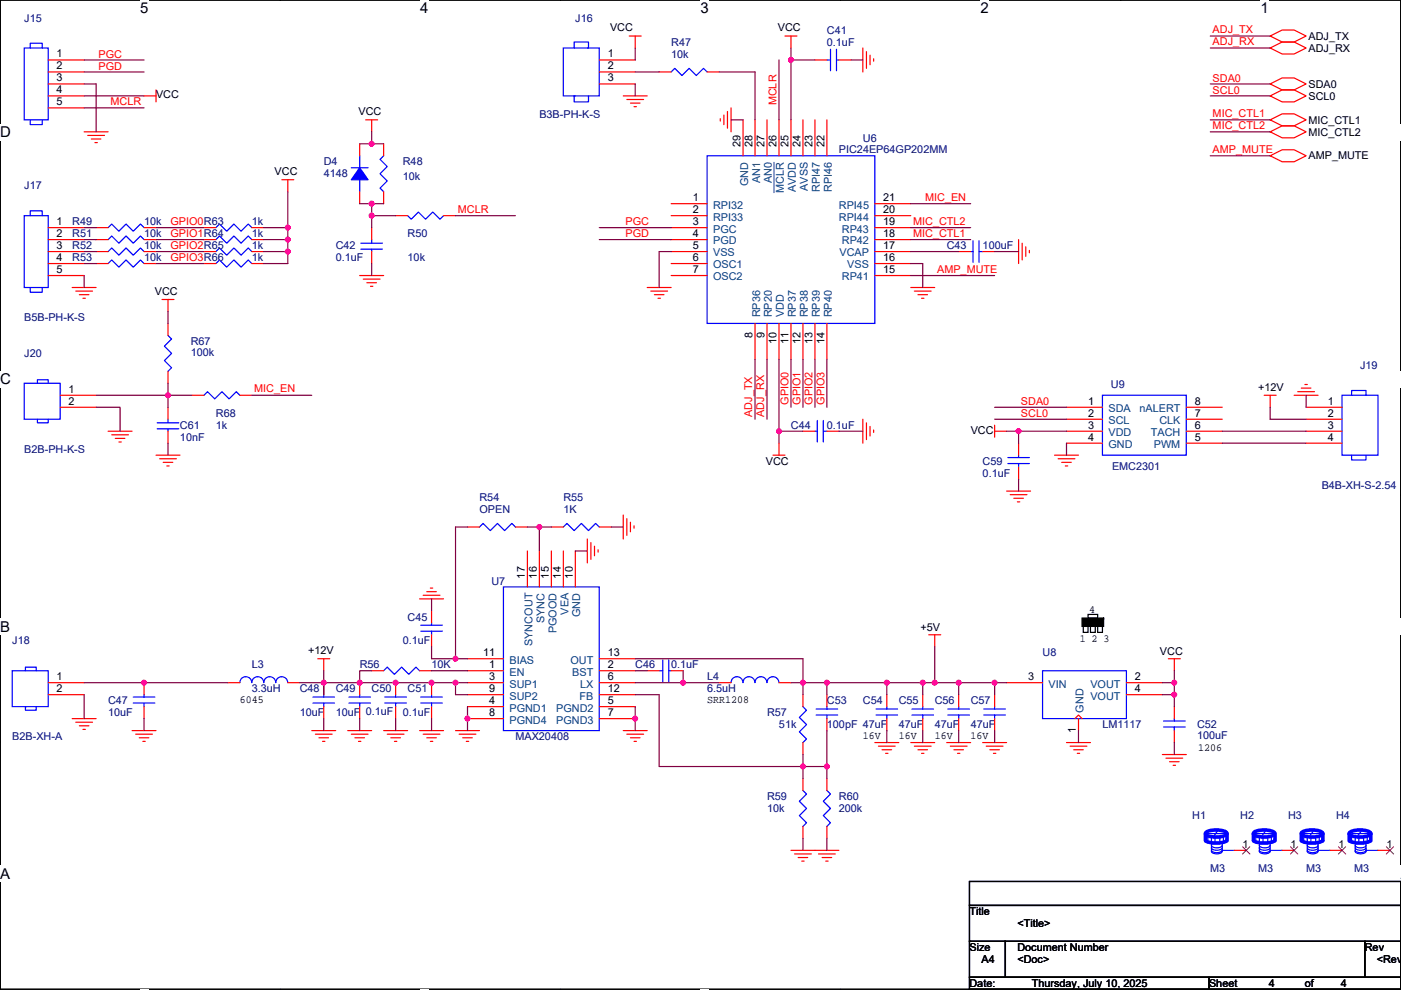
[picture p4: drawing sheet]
<svg xmlns="http://www.w3.org/2000/svg" width="297mm" height="210mm" viewBox="0 0 297 210" stroke-linecap="round" stroke-linejoin="round" font-family="sans-serif">
<path d="M.1 0h296.9v209.8h-296.9z" fill="none" stroke="#000" stroke-width=".25"/>
<g fill="#fff">
<path d="M29.7 0h1.8v3.5h-1.8z"/>
<path d="M29.7 209.8l1.8 .1z"/>
</g>
<path d="M59.4 0h.1M59.4 209.8h.1" fill="none" stroke="#000" stroke-width=".25"/>
<g fill="#fff">
<path d="M89.1 0h1.8v3.5h-1.8z"/>
<path d="M89.1 209.8l1.8 .1z"/>
</g>
<path d="M118.8 0h.1M118.8 209.8h.1" fill="none" stroke="#000" stroke-width=".25"/>
<g fill="#fff">
<path d="M148.5 0h1.8v3.5h-1.8z"/>
<path d="M148.5 209.8l1.8 .1z"/>
</g>
<path d="M178.2 0h.1M178.2 209.8h.1" fill="none" stroke="#000" stroke-width=".25"/>
<g fill="#fff">
<path d="M207.9 0h1.7v3.5h-1.7z"/>
<path d="M207.9 209.8l1.7 .1z"/>
</g>
<path d="M237.6 0h.1M237.6 209.8h.1" fill="none" stroke="#000" stroke-width=".25"/>
<g fill="#fff">
<path d="M267.3 0h1.7v3.5h-1.7z"/>
<path d="M267.3 209.8l1.7 .1z"/>
<path d="M.1 26.2h2.2v3.6h-2.2z"/>
<path d="M297 26.2v3.6z"/>
<path d="M.1 78.7h2.2v3.5h-2.2z"/>
<path d="M297 78.7v3.5z"/>
</g>
<path d="M.1 52.5h.1M297 52.5h.1" fill="none" stroke="#000" stroke-width=".25"/>
<g fill="#fff">
<path d="M.1 131.1h2.1v3.6h-2.1z"/>
<path d="M297 131.1v3.6z"/>
</g>
<path d="M.1 104.9h.1M297 104.9h.1" fill="none" stroke="#000" stroke-width=".25"/>
<g fill="#fff">
<path d="M0 183.6h2.2v3.5h-2.2z"/>
<path d="M297 183.6v3.5z"/>
</g>
<g fill="none" stroke="#000" stroke-width=".25">
<path d="M229.7 132.9h1v1.2h-1zM230.7 130.3h2v.8h-2zM231.2 132.9h1v1.2h-1zM232.7 132.9h1v1.2h-1zM.1 157.4h.1M297 157.4h.1M205.5 199.7h7.7v7.6h-7.7zM205.5 187h91.5v5h-91.5zM205.5 192h91.5v7.7h-91.5zM213.2 199.7h76.2v7.6h-76.2zM289.4 199.7h7.6v7.6h-7.6zM205.5 207.3h50.8v2.5h-50.8z"/>
<path d="M256.3 207.3h40.7v2.5h-40.7z"/>
</g>
<path d="M229.4 131.1v1.8h4.6v-1.8z" fill-rule="evenodd" fill="#000" stroke="#000" stroke-width=".25"/>
<g fill="none" stroke="#f00" stroke-width=".25">
<path d="M10.2 12.7h7.6M10.2 15.3h7.6M10.2 17.8h7.6M33.1 19.1v2.5M127.1 12.7h7.6M127.1 15.3h7.6M127.1 17.8h7.6M133.4 7.6h2.5M134.7 7.6v2.6M139.8 15.3h2.5M149.9 15.3h2.6M166.4 7.6h2.6"/>
<path d="M167.7 7.6v2.6M172.8 12.7h2.5M177.9 12.7h2.5M182.9 10.2v5.1M183.7 10.9v3.6M184.5 11.7v2M185.2 12.5v.5M269.3 7.6l2.5-1.2h2.6l2.5 1.2-2.5 1.3h-2.6zM269.3 10.2l2.5-1.3h2.6l2.5 1.3-2.5 1.3h-2.6zM269.3 17.8l2.5-1.3h2.6l2.5 1.3-2.5 1.3h-2.6zM10.2 20.3h7.6M10.2 22.9h7.6"/>
<path d="M17.8 28h5.1M18.6 28.7h3.6M19.4 29.5h2M20.1 30.2h.5M30.5 20.3h2.6M59.8 38.1h2.5M61 38.1v2.6M76.3 30.5v2.5M77.5 25.4h2.6M78.8 25.4v2.6M81.3 30.5v2.5M132.1 20.3h5.1"/>
<path d="M132.9 21.1h3.6M133.7 21.9h2M134.4 22.6h.5M152.7 25.2v.5M153.5 24.4v2M154.2 23.6v3.6M155 22.9v5.1M157.5 25.4v7.6M160.1 25.4v7.6M162.6 25.4v7.6M165.2 25.4v7.6M167.7 25.4v7.6"/>
<path d="M170.2 25.4v7.6M172.8 25.4v7.6M175.3 25.4v7.6M269.3 20.3l2.5-1.2h2.6l2.5 1.2-2.5 1.3h-2.6zM269.3 25.4l2.5-1.2h2.6l2.5 1.2-2.5 1.3h-2.6zM269.3 28l2.5-1.3h2.6l2.5 1.3-2.5 1.2h-2.6zM269.3 33l2.5-1.2h2.6l2.5 1.2-2.5 1.3h-2.6zM10.2 48.3h7.6M10.2 50.8h7.6M10.2 53.4h7.6M10.2 55.9h7.6M10.2 58.4h7.6"/>
<path d="M20.4 53.4h2.5M20.4 55.9h2.5M20.4 48.3h2.5M20.4 50.8h2.5M30.5 53.4h2.6M30.5 55.9h2.6M30.5 48.3h2.6M30.5 50.8h2.6M43.2 48.3h2.6M43.2 50.8h2.6M43.2 53.4h2.6M43.2 55.9h2.6"/>
<path d="M53.4 48.3h2.5M53.4 50.8h2.5M53.4 53.4h2.5M53.4 55.9h2.5M76.3 58.4h5M76.3 40.7v2.5M77 59.2h3.6M77.8 60h2M78.8 53.4v2.5M78.8 48.3v2.5M81.3 40.7v2.5M83.9 45.7h2.5"/>
<path d="M94 45.7h2.6M142.3 43.2h7.6M142.3 45.7h7.6M142.3 48.3h7.6M142.3 50.8h7.6M142.3 53.4h7.6M142.3 55.9h7.6M142.3 58.4h7.6M185.5 58.4h7.6M185.5 55.9h7.6M185.5 53.4h7.6M185.5 50.8h7.6"/>
<path d="M185.5 48.3h7.6M185.5 45.7h7.6M185.5 43.2h7.6M203.3 53.4h2.5M208.3 53.4h2.6M216 50.8v5.1M216.7 51.6v3.5M217.5 52.3v2.1M218.2 53.1v.5M15.3 61h5.1M16.1 61.7h3.5M16.8 62.5h2.1"/>
<path d="M17.6 63.3h.5M34.4 63.5h2.5M35.6 68.6v2.5M35.6 78.8v2.5M35.6 63.5v2.6M78.5 60.7h.6M137.2 61h5.1M138 61.7h3.5M138.7 62.5h2.1M139.5 63.3h.5M160.1 68.6v7.6M162.6 68.6v7.6"/>
<path d="M165.2 68.6v7.6M167.7 68.6v7.6M170.2 68.6v7.6M172.8 68.6v7.6M175.3 68.6v7.6M193.1 61h5.1M193.9 61.7h3.5M194.6 62.5h2.1M195.4 63.3h.5M12.8 83.8h7.6M12.8 86.4h7.6M22.9 91.5h5.1"/>
<path d="M23.7 92.2h3.5M24.4 93h2.1M25.2 93.7h.5M33.1 96.5h5.1M33.8 97.3h3.6M34.6 98.1h2M35.4 98.8h.5M35.6 91.5v2.5M35.6 86.4v2.5M40.7 83.8h2.5M50.9 83.8h2.5M163.9 96.5h2.5"/>
<path d="M165.2 94v2.5M170.2 91.5h2.6M175.3 91.5h2.6M182.9 88.9v5.1M183.7 89.7v3.5M184.5 90.4v2.1M185.2 91.2v.5M210.9 91.5h2.5M210.9 90.2v2.5M216 94v2.5M216 99.1v2.5M223.6 96.5h5.1"/>
<path d="M224.3 97.3h3.6M225.1 98.1h2M225.9 98.8h.5M226.1 86.4h7.6M226.1 88.9h7.6M226.1 91.5h7.6M226.1 94h7.6M251.5 94h7.6M251.5 91.5h7.6M251.5 88.9h7.6M251.5 86.4h7.6M268 83.8h2.6"/>
<path d="M269.3 83.8v2.6M274.4 83.8h5.1M275.1 83.1h3.6M275.9 82.3h2M276.7 81.6h.5M276.9 86.4h7.6M276.9 88.9h7.6M276.9 91.5h7.6M276.9 94h7.6M99.1 111.8h2.6M109.3 111.8h2.5M111.8 116.9v7.6"/>
<path d="M114.4 116.9v7.6M116.9 116.9v7.6M116.9 111.8h2.5M119.4 116.9v7.6M122 116.9v7.6M124.5 114.3v5.1M125.3 115.1v3.5M126 115.8v2.1M126.8 116.6v.5M127.1 111.8h2.5M132.1 109.2v5.1M132.9 110v3.6"/>
<path d="M133.7 110.8v2M134.4 111.5v.5M213.4 104.2h5.1M214.2 104.9h3.5M214.9 105.7h2.1M215.7 106.4h.5M67.4 139.7h2.5M68.6 139.7v2.6M89 127h5M89.7 126.3h3.6M90.5 125.5h2M91.2 124.7h.6"/>
<path d="M91.5 129.6v2.5M91.5 134.6v2.6M99.1 139.7h7.6M127.1 139.7h7.6M196.9 134.6h2.6M198.2 134.6v2.6M247.7 139.7h2.6M249 139.7v2.6M10.2 144.8h7.6M10.2 147.3h7.6M15.3 152.4h5.1M16.1 153.2h3.5"/>
<path d="M16.8 153.9h2.1M17.6 154.7h.5M28 155h5.1M28.8 155.7h3.5M29.5 156.5h2.1M30.3 157.2h.5M30.5 144.8v2.5M30.5 149.9v2.5M48.3 144.8h2.6M61 144.8h2.6M66.1 155h5.1M66.9 155.7h3.5"/>
<path d="M67.6 156.5h2.1M68.4 157.2h.5M68.6 144.8v2.5M68.6 149.9v2.5M73.7 155h5.1M74.5 155.7h3.5M75.2 156.5h2.1M76 157.2h.5M76.3 144.8v2.5M76.3 149.9v2.5M78.8 142.3h2.5M81.3 155h5.1"/>
<path d="M82.1 155.7h3.6M82.9 156.5h2M83.6 157.2h.5M83.9 144.8v2.5M83.9 149.9v2.5M89 155h5M89 142.3h2.5M89.7 155.7h3.6M90.5 156.5h2M91.2 157.2h.6M91.5 144.8v2.5M91.5 149.9v2.5"/>
<path d="M96.6 155h5.1M97.3 155.7h3.6M98.1 156.5h2M98.9 157.2h.5M99.1 142.3h7.6M99.1 144.8h7.6M99.1 149.9h7.6M99.1 152.4h7.6M99.1 147.3h7.6M127.1 142.3h7.6M127.1 149.9h7.6M127.1 144.8h7.6"/>
<path d="M127.1 152.4h7.6M127.1 147.3h7.6M132.1 155h5.1M132.9 155.7h3.6M133.7 156.5h2M134.4 157.2h.5M137.2 142.3h2.6M142.3 142.3h2.5M152.5 144.8h2.5M165.2 144.8h2.5M170.2 147.3v2.6M170.2 157.5v2.5"/>
<path d="M175.3 147.3v2.6M175.3 152.4v2.6M185.5 157.5h5.1M186.2 158.3h3.6M187 159h2M187.8 159.8h.5M188 147.3v2.6M188 152.4v2.6M193.1 157.5h5.1M193.9 158.3h3.5M194.6 159h2.1M195.4 159.8h.5"/>
<path d="M195.6 147.3v2.6M195.6 152.4v2.6M200.7 157.5h5.1M201.5 158.3h3.5M202.2 159h2.1M203 159.8h.5M203.3 147.3v2.6M203.3 152.4v2.6M208.3 157.5h5.1M209.1 158.3h3.6M209.9 159h2M210.6 159.8h.5"/>
<path d="M210.9 147.3v2.6M210.9 152.4v2.6M213.4 144.8h7.6M226.1 157.5h5.1M226.9 158.3h3.5M227.6 159h2.1M227.9 152.4l.8-.7 .7 .7M228.4 159.8h.5M228.7 152.4v2.6M238.8 144.8h7.6M238.8 147.3h7.6M249 149.9v2.5"/>
<path d="M249 155v2.5M170.2 165.1v2.6M170.2 175.3v2.5M175.3 165.1v2.6M175.3 175.3v2.5M246.4 160h5.1M247.2 160.8h3.6M248 161.6h2M248.7 162.3h.5M168.5 181.1h3.5M169.2 181.9h2.1M170 182.6h.5"/>
<path d="M173.5 181.1h3.6M174.3 181.9h2M175.1 182.6h.5M177.9 180.4h-10.2M261.7 180.4h2.5M271.8 180.4h2.6M282 180.4h2.5M292.2 180.4h2.5"/>
</g>
<g fill="none" stroke="#00f" stroke-width=".76">
<path d="M255.6 176.8v1.5M255.6 178.3a5.3 5.3 0 0 0 4.5 0M255.7 176.5a4.9 4.9 0 0 1 4.3 0l.1 .3a3.1 3.1 0 0 1-3 .7 1.61 1.61 0 0 1-1.5-.7zM260.2 176.8v1.5M265.7 176.8v1.5a5.3 5.3 0 0 0 4.5 0M265.9 176.5a4.9 4.9 0 0 1 4.3 0l.1 .3a3.1 3.1 0 0 1-3 .7 1.61 1.61 0 0 1-1.6-.7zM270.3 176.8v1.5M275.9 176.8v1.5M275.9 178.3a5.3 5.3 0 0 0 4.5 0M276 176.5a4.9 4.9 0 0 1 4.3 0l.2 .3a3.1 3.1 0 0 1-3 .7 1.61 1.61 0 0 1-1.6-.7zM280.5 176.8v1.5M286.1 176.8v1.5"/>
<path d="M286.1 178.3a5.3 5.3 0 0 0 4.5 0M286.2 176.5a4.9 4.9 0 0 1 4.3 0l.1 .3a3.1 3.1 0 0 1-3 .7 1.61 1.61 0 0 1-1.5-.7zM290.6 176.8v1.5"/>
</g>
<g fill="none" stroke="#00f" stroke-width=".25">
<path d="M5.1 10.2h5.1v15.2h-5.1zM6.4 10.2v-1h2.6v1M119.4 10.2h7.7v10.1h-7.7zM121.7 10.2v-1.3h3.1v1.3h-.3M142.3 15.3l.8-.8 1.5 1.5 1.5-1.5 1.5 1.5 1.6-1.5 .7 .8M175.3 12.7h.8M176.1 10.4v4.6M177.4 10.4v4.6M177.4 12.7h.5M6.4 25.4v1h2.6v-1M74.5 35.6h3.5M76.3 38.1v2.6"/>
<path d="M76.3 33v2.6M81.3 33l-.7 .8 1.5 1.5-1.5 1.6 1.5 1.5-1.5 1.5 .7 .8M122 20.3h-.3v1.3h3.1v-1.3M149.9 33h35.6v35.6h-35.6zM5.1 45.7h5.1v15.3h-5.1zM6.4 45.7v-1h2.6v1M22.9 53.4l.8-.8 1.5 1.5 1.5-1.5 1.6 1.5 1.5-1.5 .7 .8M22.9 55.9l.8-.8 1.5 1.6 1.5-1.6 1.6 1.6 1.5-1.6 .7 .8M22.9 48.3l.8-.8 1.5 1.5 1.5-1.5 1.6 1.5 1.5-1.5 .7 .8M22.9 50.8l.8-.7 1.5 1.5 1.5-1.5 1.6 1.5 1.5-1.5 .7 .7M45.8 48.3l.7-.8 1.6 1.5 1.5-1.5 1.5 1.5 1.5-1.5 .8 .8M45.8 50.8l.7-.7 1.6 1.5 1.5-1.5 1.5 1.5 1.5-1.5 .8 .7"/>
<path d="M45.8 53.4l.7-.8 1.6 1.5 1.5-1.5 1.5 1.5 1.5-1.5 .8 .8M45.8 55.9l.7-.8 1.6 1.6 1.5-1.6 1.5 1.6 1.5-1.6 .8 .8M76.5 51.6h4.6M76.5 52.9h4.6M78.8 52.9v.5M78.8 50.8v.8M86.4 45.7l.8 .8 1.5-1.5 1.5 1.5 1.6-1.5 1.5 1.5 .7-.8M205.8 53.4h.5M206.3 51.1v4.5M207.6 51.1v4.5M207.6 53.4h.7M6.4 61v1h2.6v-1"/>
<path d="M35.6 71.1l.8 .8-1.5 1.5 1.5 1.6-1.5 1.5 1.5 1.5-.8 .8M5.1 81.3h7.7v7.6h-7.7zM7.9 81.3v-.8h2.3v.8M7.9 88.9v.8h2.3v-.8M33.3 89.7h4.6M33.3 91h4.6M35.6 91v.5M35.6 88.9v.8M43.2 83.8l.8-.7 1.5 1.5 1.6-1.5 1.5 1.5 1.5-1.5 .8 .7M172.8 91.5h.5M173.3 89.2v4.5M174.6 89.2v4.5"/>
<path d="M174.6 91.5h.7M213.7 98.3h4.5M213.7 97h4.5M216 96.5v.5M216 98.3v.8M233.7 83.8h17.8v12.7h-17.8zM284.5 83.8h7.7v12.7h-7.7zM286.6 83.8v-1h3v1M286.6 96.5v1.1h3v-1.1M101.7 111.8l.7-.8 1.5 1.5 1.6-1.5 1.5 1.5 1.5-1.5 .8 .8M119.4 111.8l.8-.8 1.5 1.5 1.6-1.5 1.5 1.5 1.5-1.5 .8 .8M89.2 133.9h4.6"/>
<path d="M89.2 132.6h4.6M91.5 132.1v.5M91.5 133.9v.7M106.7 124.5h20.4v30.5h-20.4zM140.5 140v4.5M141.8 140v4.5M2.6 142.3h7.6v7.6h-7.6zM5.4 142.3v-.8h2.3v.8M5.4 149.9v.7h2.3v-.7M28.3 149.1h4.5M28.3 147.8h4.5M30.5 147.3v.5"/>
<path d="M30.5 149.1v.8M50.9 144.8a1.26 1.26 0 0 1 1.2-1.3 1.26 1.26 0 0 1 1.3 1.3 1.27 1.27 0 0 1 1.2-1.3 1.27 1.27 0 0 1 1.3 1.3 1.27 1.27 0 0 1 1.3-1.3 1.27 1.27 0 0 1 1.3 1.3 1.27 1.27 0 0 1 1.2-1.3 1.27 1.27 0 0 1 1.3 1.3M66.4 149.1h4.5M66.4 147.8h4.5M68.6 147.3v.5M68.6 149.1v.8M74 149.1h4.5M74 147.8h4.5M76.3 147.3v.5M76.3 149.1v.8M81.3 142.3l.8-.8 1.5 1.5 1.6-1.5 1.5 1.5 1.5-1.5 .8 .8M81.6 149.1h4.6"/>
<path d="M81.6 147.8h4.6M83.9 147.3v.5M83.9 149.1v.8M89.2 149.1h4.6M89.2 147.8h4.6M91.5 147.3v.5M91.5 149.1v.8M139.8 142.3h.7M141.8 142.3h.5M155 144.8a1.26 1.26 0 0 1 1.3-1.3 1.26 1.26 0 0 1 1.2 1.3 1.27 1.27 0 0 1 1.3-1.3 1.27 1.27 0 0 1 1.3 1.3 1.27 1.27 0 0 1 1.2-1.3 1.27 1.27 0 0 1 1.3 1.3 1.27 1.27 0 0 1 1.3-1.3 1.27 1.27 0 0 1 1.2 1.3M170.2 149.9l.8 .7-1.5 1.6 1.5 1.5-1.5 1.5 1.5 1.5-.8 .8M173 151.7h4.6"/>
<path d="M173 150.4h4.6M175.3 149.9v.5M175.3 151.7v.7M185.7 151.7h4.6M185.7 150.4h4.6M188 149.9v.5M188 151.7v.7M193.4 151.7h4.5M193.4 150.4h4.5M195.6 149.9v.5M195.6 151.7v.7M201 151.7h4.5"/>
<path d="M201 150.4h4.5M203.3 149.9v.5M203.3 151.7v.7M208.6 151.7h4.6M208.6 150.4h4.6M210.9 149.9v.5M210.9 151.7v.7M221 142.3h17.8v10.1h-17.8zM246.7 154.2h4.6M246.7 152.9h4.6M249 152.4v.5M249 154.2v.8"/>
<path d="M170.2 167.7l.8 .7-1.5 1.5 1.5 1.6-1.5 1.5 1.5 1.5-.8 .8M175.3 167.7l.8 .7-1.5 1.5 1.5 1.6-1.5 1.5 1.5 1.5-.8 .8M256.1 176.8h3.8M256.1 177.3v1.3M256.9 179.1v1.5M256.9 179.8a1.52 1.52 0 0 0 2.2 0M256.9 179.3a1.52 1.52 0 0 0 2.2 0M256.9 177.6v1.2M257.6 177.6v1.2M258.1 176.3l-.7 1M258.6 177.6v1.2M259.1 178.8v1.8"/>
<path d="M259.4 177.3v1.3M266.3 176.8h3.8M266.3 177.3v1.3M267 179.1v1.5M267 179.8a1.52 1.52 0 0 0 2.3 0M267 179.3a1.52 1.52 0 0 0 2.3 0M267 177.6v1.2M267.8 177.6v1.2M268.3 176.3l-.8 1M268.8 177.6v1.2M269.3 178.8v1.8M269.6 177.3v1.3"/>
<path d="M276.4 176.8h3.8M276.4 177.3v1.3M277.2 179.1v1.5M277.2 179.8a1.52 1.52 0 0 0 2.2 0M277.2 179.3a1.52 1.52 0 0 0 2.2 0M277.2 177.6v1.2M277.9 177.6v1.2M278.4 176.3l-.7 1M279 177.6v1.2M279.5 178.8v1.8M279.7 177.3v1.3M286.6 176.8h3.8"/>
<path d="M286.6 177.3v1.3M287.3 179.1v1.5M287.3 179.8a1.52 1.52 0 0 0 2.3 0M287.3 179.3a1.52 1.52 0 0 0 2.3 0M287.3 177.6v1.2M288.1 177.6v1.2M288.6 176.3l-.8 1M289.1 177.6v1.2M289.6 178.8v1.8M289.9 177.3v1.3M256.9 180.6a1.52 1.52 0 0 0 2.2 0M256.9 180.3a1.52 1.52 0 0 0 2.2 0"/>
<path d="M259.1 180.4h2.6M267 180.6a1.52 1.52 0 0 0 2.3 0M267 180.3a1.52 1.52 0 0 0 2.3 0M269.3 180.4h2.5M277.2 180.6a1.52 1.52 0 0 0 2.2 0M277.2 180.3a1.52 1.52 0 0 0 2.2 0M279.5 180.4h2.5M287.3 180.6a1.52 1.52 0 0 0 2.3 0M287.3 180.3a1.52 1.52 0 0 0 2.3 0M289.6 180.4h2.6"/>
</g>
<path d="M263.5 179.6l1.5 1.5M265 179.6l-1.6 1.5M273.6 179.6l1.6 1.5M275.1 179.6l-1.5 1.5M283.8 179.6l1.5 1.5M285.3 179.6l-1.5 1.5M293.9 179.6l1.6 1.5M295.5 179.6l-1.6 1.5" fill="none" stroke="#804000" stroke-width=".21"/>
<path d="M76.3 35.6l1.7 2.5h-3.5z" fill-rule="evenodd" fill="#00f" stroke="#00f" stroke-width=".25"/>
<path d="M164.1 34.4v6.5" fill="none" stroke="#004080" stroke-width=".21"/>
<g fill="none" stroke="#800040" stroke-width=".25">
<path d="M17.8 12.7h12.7M17.8 15.3h12.7M17.8 17.8h2.6v10.2M134.7 15.3h5.1M134.7 17.8v2.5M134.7 10.2v2.5M152.5 15.3h7.6v10.1M165.2 12.7v12.7M167.7 12.7h5.1M167.7 10.2v2.5M167.7 12.7v12.7M180.4 12.7h2.5"/>
<path d="M256.6 7.6h12.7M256.6 10.2h12.7M256.6 17.8h12.7M17.8 20.3h12.7M17.8 22.9h12.7M76.3 30.5h2.5M78.8 28v2.5M78.8 30.5h2.5M155 25.4h2.5M256.6 20.3h12.7M256.6 25.4h12.7M256.6 28h12.7"/>
<path d="M256.6 33h12.7M17.8 48.3h2.6M17.8 50.8h2.6M17.8 53.4h2.6M17.8 55.9h2.6M17.8 58.4v2.6M33.1 48.3h10.1M33.1 50.8h10.1M33.1 53.4h10.1M33.1 55.9h10.1M55.9 53.4h5.1v2.5h-5.1M55.9 50.8h5.1v2.6"/>
<path d="M55.9 48.3h5.1v2.5M61 40.7v7.6M76.3 43.2h2.5M78.8 45.7h5.1M78.8 43.2v2.5M78.8 43.2h2.5M78.8 45.7v2.6M78.8 55.9v2.5M96.6 45.7h12.7M127.1 48.3h15.2M127.1 50.8h15.2M142.3 53.4h-2.5v7.6"/>
<path d="M193.1 53.4h10.2M193.1 43.2h12.7M193.1 58.4h17.8M193.1 48.3h12.7M193.1 50.8h12.7M193.1 55.9h2.5v5.1M210.9 53.4h5.1M35.6 66.1v2.5M160.1 76.2v12.7M162.6 76.2v12.7M165.2 76.2v15.3M167.7 76.2v10.2"/>
<path d="M170.2 76.2v10.2M172.8 76.2v10.2M175.3 76.2v10.2M20.4 86.4h5.1v5.1M20.4 83.8h20.3M35.6 81.3v5.1M35.6 94v2.5M53.4 83.8h12.7M165.2 91.5h5M165.2 91.5v2.5M177.9 91.5h5M210.9 88.9h15.2"/>
<path d="M210.9 86.4h15.2M213.4 91.5h2.6M216 91.5h10.1M216 91.5v2.5M226.1 94v2.5M259.1 91.5h17.8M259.1 94h17.8M269.3 86.4v2.5h7.6M276.9 83.8v2.6M99.1 111.8h-2.5v27.9M111.8 111.8h5.1M114.4 111.8v5.1"/>
<path d="M122 116.9h2.5M129.6 111.8h2.5M216 101.6v2.6M91.5 127v2.6M91.5 137.2v2.5h5.1M96.6 139.7h2.5M134.7 139.7h35.5v5.1M198.2 137.2v7.6M17.8 147.3v5.1M17.8 144.8h30.5M30.5 152.4v2.6M63.6 144.8h5"/>
<path d="M68.6 144.8v2.5M68.6 144.8h7.7M68.6 142.3v2.5M68.6 152.4v2.6M76.3 144.8h20.3M76.3 152.4v2.6M78.8 142.3h-2.5v2.5M83.9 152.4v2.6M91.5 152.4v2.6M91.5 142.3h7.6M96.6 144.8h2.5M96.6 144.8v2.5h2.5"/>
<path d="M99.1 149.9v5.1M134.7 144.8h10.1M134.7 147.3h5.1v15.3h30.4M134.7 142.3h2.5M134.7 149.9v5.1M144.8 142.3v2.5M144.8 144.8h7.7M167.7 144.8h2.5M170.2 144.8h5.1M170.2 144.8v2.5M175.3 144.8v2.5M175.3 144.8h12.7"/>
<path d="M175.3 155v7.6M188 144.8h7.6M188 144.8v2.5M188 155v2.5M195.6 144.8v2.5M195.6 144.8h2.6M195.6 155v2.5M198.2 144.8h5.1M203.3 155v2.5M203.3 144.8h7.6M203.3 144.8v2.5M210.9 144.8h2.5"/>
<path d="M210.9 155v2.5M210.9 144.8v2.5M228.7 155v2.5M246.4 144.8h2.6v2.5M246.4 147.3h2.6M249 157.5v2.5M249 142.3v2.5M249 147.3v2.6M170.2 160v2.6M170.2 162.6h5.1M170.2 162.6v2.5M170.2 177.8v2.6"/>
<path d="M175.3 162.6v2.5M175.3 177.8v2.6"/>
</g>
<g fill="#f0f" stroke="#f0f" stroke-width=".25">
<circle cx="96.6" cy="139.7" r=".5"/>
<circle cx="114.3" cy="111.8" r=".5"/>
<circle cx="170.2" cy="144.8" r=".5"/>
<circle cx="30.5" cy="144.8" r=".5"/>
<circle cx="76.2" cy="144.8" r=".5"/>
<circle cx="68.6" cy="144.8" r=".5"/>
<circle cx="91.5" cy="144.8" r=".5"/>
<circle cx="83.9" cy="144.8" r=".5"/>
<circle cx="96.6" cy="144.8" r=".5"/>
<circle cx="144.8" cy="144.8" r=".5"/>
<circle cx="188" cy="144.8" r=".5"/>
<circle cx="175.3" cy="144.8" r=".5"/>
<circle cx="195.6" cy="144.8" r=".5"/>
<circle cx="198.2" cy="144.8" r=".5"/>
<circle cx="210.9" cy="144.8" r=".5"/>
<circle cx="203.2" cy="144.8" r=".5"/>
<circle cx="99.1" cy="152.4" r=".5"/>
<circle cx="134.7" cy="152.4" r=".5"/>
<circle cx="175.3" cy="162.6" r=".5"/>
<circle cx="170.2" cy="162.6" r=".5"/>
<circle cx="249" cy="144.8" r=".5"/>
<circle cx="165.1" cy="91.4" r=".5"/>
<circle cx="167.7" cy="12.7" r=".5"/>
<circle cx="78.8" cy="43.2" r=".5"/>
<circle cx="78.8" cy="45.7" r=".5"/>
<circle cx="78.8" cy="30.5" r=".5"/>
<circle cx="249" cy="147.3" r=".5"/>
<circle cx="215.9" cy="91.4" r=".5"/>
<circle cx="61" cy="48.3" r=".5"/>
<circle cx="61" cy="50.8" r=".5"/>
<circle cx="61" cy="53.3" r=".5"/>
<circle cx="35.6" cy="83.8" r=".5"/>
</g>
<g font-size="3.2">
<text x="29.7" y="2.8">5</text>
<text x="89.1" y="2.8">4</text>
<text x="148.5" y="2.8">3</text>
<text x="207.9" y="2.8">2</text>
<text x="267.3" y="2.8">1</text>
<text x=".1" y="29.1">D</text>
<text x=".1" y="81.5">C</text>
<text x=".1" y="134">B</text>
<text x=".1" y="186.4">A</text>
<text x="297" y="186.4">A</text>
</g>
<g font-size="2.3" fill="#000080">
<text x="5.1" y="4.6">J15</text>
<text x="122" y="4.6">J16</text>
<text x="142.3" y="9.7">R47</text>
<text x="175.3" y="7.2">C41</text>
<text x="175.3" y="9.7">0.1uF</text>
<text x="142.3" y="12.2">10k</text>
<text x="114.4" y="24.9">B3B-PH-K-S</text>
<text x="68.6" y="35.1">D4</text>
<text x="85.4" y="35.1">R48</text>
<text x="177.9" y="32.6">PIC24EP64GP202MM</text>
<text x="182.9" y="30">U6</text>
<text x="5.1" y="40.2">J17</text>
<text x="68.6" y="37.6">4148</text>
<text x="85.4" y="38.1">10k</text>
<text x="15.3" y="47.8">R49</text>
<text x="30.5" y="47.8">10k</text>
<text x="53.4" y="47.8">1k</text>
<text x="15.3" y="52.9">R52</text>
<text x="15.3" y="50.3">R51</text>
<text x="30.5" y="52.9">10k</text>
<text x="30.5" y="50.3">10k</text>
<text x="53.4" y="50.3">1k</text>
<text x="53.4" y="52.9">1k</text>
<text x="71.2" y="52.9">C42</text>
<text x="86.4" y="50.3">R50</text>
<text x="200.7" y="52.9">C43</text>
<text x="208.3" y="52.9">100uF</text>
<text x="15.3" y="55.4">R53</text>
<text x="30.5" y="55.4">10k</text>
<text x="53.4" y="55.4">1k</text>
<text x="71.2" y="55.4">0.1uF</text>
<text x="86.4" y="55.4">10k</text>
<text x="5.1" y="68.1">B5B-PH-K-S</text>
<text x="5.1" y="75.7">J20</text>
<text x="40.4" y="73.2">R67</text>
<text x="40.4" y="75.5">100k</text>
<text x="235.5" y="82.3">U9</text>
<text x="288.4" y="78.3">J19</text>
<text x="45.8" y="88.4">R68</text>
<text x="38.2" y="91">C61</text>
<text x="38.2" y="93.5">10nF</text>
<text x="45.8" y="91">1k</text>
<text x="167.7" y="91">C44</text>
<text x="175.3" y="91">0.1uF</text>
<text x="5.1" y="96.1">B2B-PH-K-S</text>
<text x="208.3" y="98.6">C59</text>
<text x="208.3" y="101.1">0.1uF</text>
<text x="235.8" y="99.6">EMC2301</text>
<text x="101.7" y="106.2">R54</text>
<text x="119.4" y="106.2">R55</text>
<text x="280.2" y="103.7">B4B-XH-S-2.54</text>
<text x="101.7" y="108.8">OPEN</text>
<text x="119.4" y="108.8">1K</text>
<text x="104.2" y="124">U7</text>
<text x="86.4" y="131.6">C45</text>
<text x="2.6" y="136.7">J18</text>
<text x="85.4" y="136.7">0.1uF</text>
<text x="53.4" y="141.8">L3</text>
<text x="76.3" y="141.8">R56</text>
<text x="91.5" y="141.8">10K</text>
<text x="134.7" y="141.8">C46</text>
<text x="142.3" y="141.8">0.1uF</text>
<text x="221" y="139.2">U8</text>
<text x="22.9" y="149.4">C47</text>
<text x="53.4" y="146.9">3.3uH</text>
<text x="63.6" y="146.9">C48</text>
<text x="71.2" y="146.9">C49</text>
<text x="78.8" y="146.9">C50</text>
<text x="86.4" y="146.9">C51</text>
<text x="149.9" y="144.3">L4</text>
<text x="149.9" y="146.9">6.5uH</text>
<text x="175.3" y="149.4">C53</text>
<text x="182.9" y="149.4">C54</text>
<text x="190.6" y="149.4">C55</text>
<text x="198.2" y="149.4">C56</text>
<text x="205.8" y="149.4">C57</text>
<text x="22.9" y="151.9">10uF</text>
<text x="63.6" y="151.9">10uF</text>
<text x="71.2" y="151.9">10uF</text>
<text x="77.5" y="151.7">0.1uF</text>
<text x="85.4" y="151.9">0.1uF</text>
<text x="162.6" y="151.9">R57</text>
<text x="165.2" y="154.5">51k</text>
<text x="175.3" y="154.5">100pF 47uF</text>
<text x="190.6" y="154.5">47uF</text>
<text x="198.2" y="154.5">47uF</text>
<text x="205.8" y="154.5">47uF</text>
<text x="233.7" y="154.5">LM1117</text>
<text x="253.8" y="154.5">C52</text>
<text x="2.6" y="157">B2B-XH-A</text>
<text x="109.3" y="157">MAX20408</text>
<text x="253.8" y="156.8">100uF</text>
<text x="162.6" y="169.7">R59</text>
<text x="162.6" y="172.3">10k</text>
<text x="177.9" y="169.7">R60</text>
<text x="177.9" y="172.3">200k</text>
<text x="252.8" y="173.8">H1</text>
<text x="263" y="173.8">H2</text>
<text x="273.1" y="173.8">H3</text>
<text x="283.3" y="173.8">H4</text>
<text x="256.6" y="185">M3</text>
<text x="266.8" y="185">M3</text>
<text x="276.9" y="185">M3</text>
<text x="287.1" y="185">M3</text>
</g>
<g font-size="2.3">
<text x="129.3" y="6.6">VCC</text>
<text x="164.9" y="6.6">VCC</text>
<text x="277.4" y="8.4">ADJ_TX</text>
<text x="277.4" y="11">ADJ_RX</text>
<text x="12" y="12.2">1</text>
<text x="12" y="14.7">2</text>
<text x="12" y="17.3">3</text>
<text x="128.8" y="12.2">1</text>
<text x="128.8" y="14.7">2</text>
<text x="128.8" y="17.3">3</text>
<text x="12" y="19.8">4</text>
<text x="12" y="22.4">5</text>
<text x="33.1" y="20.9">VCC</text>
<text x="277.4" y="18.6">SDA0</text>
<text x="277.4" y="21.1">SCL0</text>
<text x="76" y="24.4">VCC</text>
<text x="277.4" y="26.2">MIC_CTL1</text>
<text x="277.4" y="28.7">MIC_CTL2</text>
<text x="157" y="31.3" transform="rotate(-90 157 31.3)">29</text>
<text x="159.6" y="31.3" transform="rotate(-90 159.6 31.3)">28</text>
<text x="162.1" y="31.3" transform="rotate(-90 162.1 31.3)">27</text>
<text x="164.6" y="31.3" transform="rotate(-90 164.6 31.3)">26</text>
<text x="167.2" y="31.3" transform="rotate(-90 167.2 31.3)">25</text>
<text x="169.7" y="31.3" transform="rotate(-90 169.7 31.3)">24</text>
<text x="172.3" y="31.3" transform="rotate(-90 172.3 31.3)">23</text>
<text x="174.8" y="31.3" transform="rotate(-90 174.8 31.3)">22</text>
<text x="277.4" y="33.8">AMP_MUTE</text>
<text x="58.2" y="37.1">VCC</text>
<text x="12" y="47.8">1</text>
<text x="146.9" y="42.7">1</text>
<text x="146.9" y="45.2">2</text>
<text x="146.9" y="47.8">3</text>
<text x="187.3" y="47.8">19</text>
<text x="187.3" y="45.2">20</text>
<text x="187.3" y="42.7">21</text>
<text x="12" y="50.3">2</text>
<text x="12" y="52.8">3</text>
<text x="146.9" y="50.3">4</text>
<text x="146.9" y="52.8">5</text>
<text x="187.3" y="52.8">17</text>
<text x="187.3" y="50.3">18</text>
<text x="12" y="55.4">4</text>
<text x="12" y="57.9">5</text>
<text x="146.9" y="55.4">6</text>
<text x="146.9" y="57.9">7</text>
<text x="187.3" y="57.9">15</text>
<text x="187.3" y="55.4">16</text>
<text x="32.8" y="62.5">VCC</text>
<text x="159.6" y="71.7" transform="rotate(-90 159.6 71.7)">8</text>
<text x="162.1" y="71.7" transform="rotate(-90 162.1 71.7)">9</text>
<text x="164.6" y="73" transform="rotate(-90 164.6 73)">10</text>
<text x="167.2" y="73" transform="rotate(-90 167.2 73)">11</text>
<text x="169.7" y="73" transform="rotate(-90 169.7 73)">12</text>
<text x="172.3" y="73" transform="rotate(-90 172.3 73)">13</text>
<text x="174.8" y="73" transform="rotate(-90 174.8 73)">14</text>
<text x="14.5" y="83.3">1</text>
<text x="266.8" y="82.8">+12V</text>
<text x="14.5" y="85.9">2</text>
<text x="230.7" y="85.9">1</text>
<text x="230.7" y="88.4">2</text>
<text x="253.3" y="85.9">8</text>
<text x="253.3" y="88.4">7</text>
<text x="281.5" y="85.9">1</text>
<text x="281.5" y="88.4">2</text>
<text x="205.8" y="92">VCC</text>
<text x="230.7" y="90.9">3</text>
<text x="230.7" y="93.5">4</text>
<text x="253.3" y="93.5">5</text>
<text x="253.3" y="90.9">6</text>
<text x="281.5" y="90.9">3</text>
<text x="281.5" y="93.5">4</text>
<text x="162.4" y="98.6">VCC</text>
<text x="111.3" y="122.7" transform="rotate(-90 111.3 122.7)">17</text>
<text x="113.8" y="122.7" transform="rotate(-90 113.8 122.7)">16</text>
<text x="116.4" y="122.7" transform="rotate(-90 116.4 122.7)">15</text>
<text x="118.9" y="122.7" transform="rotate(-90 118.9 122.7)">14</text>
<text x="121.5" y="122.7" transform="rotate(-90 121.5 122.7)">10</text>
<text x="230.9" y="130.1">4</text>
<text x="195.1" y="133.9">+5V</text>
<text x="228.9" y="136.2">1 2 3</text>
<text x="65.3" y="138.7">+12V</text>
<text x="102.4" y="139.2">11</text>
<text x="103.7" y="141.7">1</text>
<text x="128.8" y="139.2">13</text>
<text x="128.8" y="141.7">2</text>
<text x="245.9" y="139">VCC</text>
<text x="12" y="144.3">1</text>
<text x="12" y="146.8">2</text>
<text x="50.9" y="149.2">6045</text>
<text x="103.7" y="144.3">3</text>
<text x="103.7" y="149.4">4</text>
<text x="103.7" y="146.8">9</text>
<text x="128.8" y="144.3">6</text>
<text x="128.8" y="146.8">12</text>
<text x="128.8" y="149.4">5</text>
<text x="149.9" y="149.2">SRR1208</text>
<text x="218" y="144.3">3</text>
<text x="240.6" y="144.3">2</text>
<text x="240.6" y="146.8">4</text>
<text x="103.7" y="151.9">8</text>
<text x="128.8" y="151.9">7</text>
<text x="228.1" y="155.5" transform="rotate(-90 228.1 155.5)">1</text>
<text x="182.9" y="156.8">16V</text>
<text x="190.6" y="156.8">16V</text>
<text x="198.2" y="156.8">16V</text>
<text x="205.8" y="156.8">16V</text>
<text x="254.1" y="159.3">1206</text>
<text x="263.5" y="179.8">1</text>
<text x="273.6" y="179.8">1</text>
<text x="283.8" y="179.8">1</text>
<text x="293.9" y="179.8">1</text>
<text x="205.5" y="194.1">Title</text>
<text x="215.7" y="196.6">&lt;Title&gt;</text>
<text x="205.5" y="201.7">Size</text>
<text x="215.7" y="201.7">Document Number</text>
<text x="289.4" y="201.7">Rev</text>
<text x="205.5" y="209.3">Date:</text>
<text x="208.1" y="204.3">A4</text>
<text x="215.7" y="204.3">&lt;Doc&gt;</text>
<text x="218.8" y="209.3">Thursday, July 10, 2025</text>
<text x="256.3" y="209.3">Sheet</text>
<text x="269" y="209.3">4</text>
<text x="276.7" y="209.3">of</text>
<text x="284.3" y="209.3">4</text>
<text x="291.9" y="204.3">&lt;Rev</text>
</g>
<g font-size="2.3" fill="#f00">
<text x="257.1" y="7">ADJ_TX</text>
<text x="257.1" y="9.6">ADJ_RX</text>
<text x="20.9" y="12.2">PGC</text>
<text x="20.9" y="14.8">PGD</text>
<text x="257.1" y="17.3">SDA0</text>
<text x="23.4" y="22.4">MCLR</text>
<text x="164.7" y="22.4" transform="rotate(-90 164.7 22.4)">MCLR</text>
<text x="257.1" y="19.8">SCL0</text>
<text x="257.1" y="24.8">MIC_CTL1</text>
<text x="257.1" y="27.3">MIC_CTL2</text>
<text x="257.1" y="32.4">AMP_MUTE</text>
<text x="36.1" y="47.8">GPIO0R63</text>
<text x="97.1" y="45.2">MCLR</text>
<text x="132.6" y="47.8">PGC</text>
<text x="193.6" y="47.7">MIC_CTL2</text>
<text x="196.1" y="42.6">MIC_EN</text>
<text x="36.1" y="50.3">GPIO1R64</text>
<text x="36.1" y="52.9">GPIO2R65</text>
<text x="132.6" y="50.3">PGD</text>
<text x="193.6" y="50.2">MIC_CTL1</text>
<text x="36.1" y="55.4">GPIO3R66</text>
<text x="198.7" y="57.8">AMP_MUTE</text>
<text x="53.9" y="83.2">MIC_EN</text>
<text x="159.5" y="88.4" transform="rotate(-90 159.5 88.4)">ADJ_TX</text>
<text x="162" y="88.4" transform="rotate(-90 162 88.4)">ADJ_RX</text>
<text x="167.2" y="85.9" transform="rotate(-90 167.2 85.9)">GPIO0</text>
<text x="169.7" y="85.9" transform="rotate(-90 169.7 85.9)">GPIO1</text>
<text x="172.3" y="85.9" transform="rotate(-90 172.3 85.9)">GPIO2</text>
<text x="174.8" y="85.9" transform="rotate(-90 174.8 85.9)">GPIO3</text>
<text x="216.5" y="85.9">SDA0</text>
<text x="216.5" y="88.4">SCL0</text>
</g>
<g font-size="2.3" fill="#004080">
<text x="158.6" y="39.5" transform="rotate(-90 158.6 39.5)">GND</text>
<text x="161.1" y="38.8" transform="rotate(-90 161.1 38.8)">AN1</text>
<text x="163.7" y="38.8" transform="rotate(-90 163.7 38.8)">AN0</text>
<text x="166.2" y="40.9" transform="rotate(-90 166.2 40.9)">MCLR</text>
<text x="168.8" y="40.7" transform="rotate(-90 168.8 40.7)">AVDD</text>
<text x="171.3" y="40.5" transform="rotate(-90 171.3 40.5)">AVSS</text>
<text x="173.8" y="40.7" transform="rotate(-90 173.8 40.7)">RPI47</text>
<text x="176.4" y="40.7" transform="rotate(-90 176.4 40.7)">RPI46</text>
<text x="151.2" y="44.2">RPI32</text>
<text x="151.2" y="46.8">RPI33</text>
<text x="177.9" y="46.8">RPI44</text>
<text x="177.9" y="44.2">RPI45</text>
<text x="151.2" y="49.3">PGC</text>
<text x="151.2" y="51.9">PGD</text>
<text x="178.5" y="51.9">RP42</text>
<text x="178.5" y="49.3">RP43</text>
<text x="151.2" y="54.4">VSS</text>
<text x="151.2" y="56.9">OSC1</text>
<text x="151.2" y="59.5">OSC2</text>
<text x="178" y="54.4">VCAP</text>
<text x="178.5" y="59.5">RP41</text>
<text x="179.6" y="56.9">VSS</text>
<text x="161.1" y="67.3" transform="rotate(-90 161.1 67.3)">RP36</text>
<text x="163.7" y="67.3" transform="rotate(-90 163.7 67.3)">RP20</text>
<text x="166.2" y="67.3" transform="rotate(-90 166.2 67.3)">VDD</text>
<text x="168.8" y="67.3" transform="rotate(-90 168.8 67.3)">RP37</text>
<text x="171.3" y="67.3" transform="rotate(-90 171.3 67.3)">RP38</text>
<text x="173.8" y="67.3" transform="rotate(-90 173.8 67.3)">RP39</text>
<text x="176.4" y="67.3" transform="rotate(-90 176.4 67.3)">RP40</text>
<text x="235" y="87.4">SDA</text>
<text x="235" y="90">SCL</text>
<text x="241.6" y="87.4">nALERT</text>
<text x="245.8" y="90">CLK</text>
<text x="235" y="92.5">VDD</text>
<text x="235" y="95">GND</text>
<text x="244" y="92.5">TACH</text>
<text x="244.6" y="95">PWM</text>
<text x="120.5" y="130.4" transform="rotate(-90 120.5 130.4)">VEA</text>
<text x="123" y="130.9" transform="rotate(-90 123 130.9)">GND</text>
<text x="112.9" y="137.1" transform="rotate(-90 112.9 137.1)">SYNCOUT</text>
<text x="115.4" y="132.2" transform="rotate(-90 115.4 132.2)">SYNC</text>
<text x="118" y="134.4" transform="rotate(-90 118 134.4)">PGOOD</text>
<text x="108" y="143.3">EN</text>
<text x="108" y="140.8">BIAS</text>
<text x="120.9" y="140.8">OUT</text>
<text x="121.3" y="143.3">BST</text>
<text x="108" y="145.8">SUP1</text>
<text x="108" y="148.4">SUP2</text>
<text x="122.9" y="148.4">FB</text>
<text x="123" y="145.8">LX</text>
<text x="222.3" y="145.8">VIN</text>
<text x="231.2" y="145.8">VOUT</text>
<text x="231.2" y="148.4">VOUT</text>
<text x="108" y="150.9">PGND1</text>
<text x="108" y="153.5">PGND4</text>
<text x="117.9" y="150.9">PGND2</text>
<text x="117.9" y="153.5">PGND3</text>
<text x="229.7" y="151.2" transform="rotate(-90 229.7 151.2)">GND</text>
</g>
</svg>
